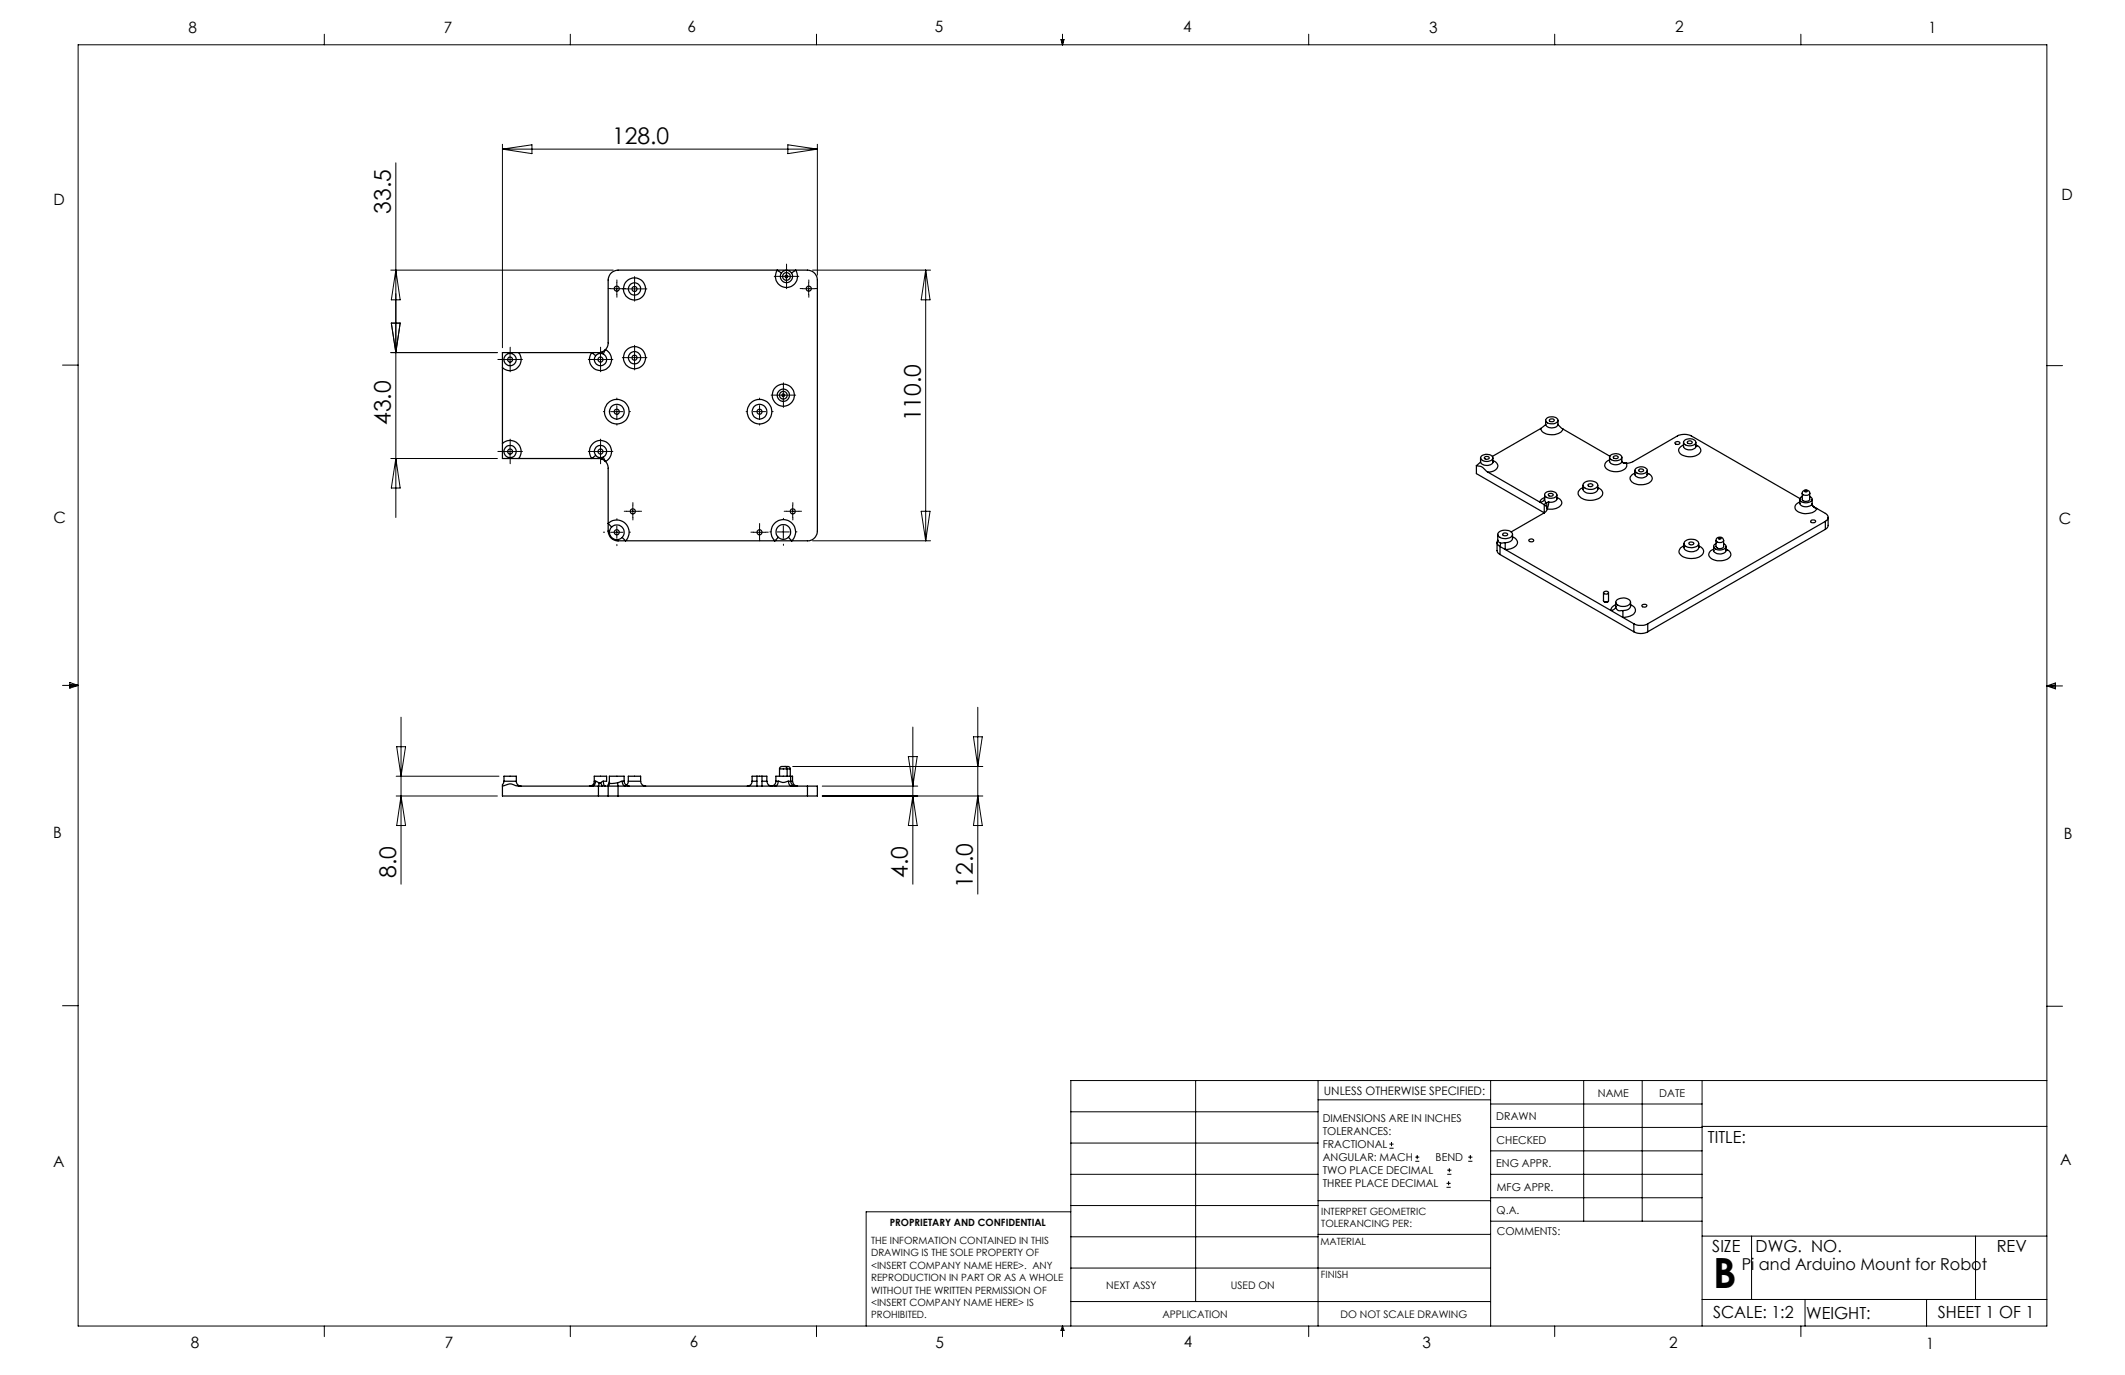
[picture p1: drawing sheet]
<svg xmlns="http://www.w3.org/2000/svg" width="432mm" height="279mm" viewBox="0 0 432 279" stroke-linecap="round" stroke-linejoin="round" font-family="sans-serif">
<g fill="none" stroke="#000" stroke-width=".2">
<path d="M15.9 9.1h400v260.4h-400zM65.9 6.9v2.2M115.9 6.9v2.2M165.9 6.9v2.2M215.6 8h.6l-.3 1.1zM215.7 8l.2 1.1M215.9 6.9v2.2M216 8l-.1 1.1M265.9 6.9v2.2M315.9 6.9v2.2M365.9 6.9v2.2M80.4 33.1v72.1"/>
<path d="M102.1 29.3v41.4M102.1 30.3h64M102.1 30.3l6-.9v1.8zM160.1 29.4l6 .9-6 .9zM166.1 29.3v26.6M79.4 54.9h45.2M80.4 54.9l.9 6h-1.8zM124.1 58.7h2.5M125.3 57.4v2.5M127.7 58.7h2.5M128.9 57.5v2.5M158.6 56.2h2.4"/>
<path d="M159.8 54.9v2.5M163.1 58.7h2.5M164.3 57.4v2.5M165.1 54.9h24M188.1 54.9l.9 6h-1.8zM188.1 54.9v55M12.7 74.2h3.2M79.5 65.7h1.8l-.9 5.9zM101.1 71.6h-21.7M102.4 73.1h2.5M103.6 71.8v2.5M120.8 73.1h2.5"/>
<path d="M122 71.8v2.5M127.7 72.7h2.5M128.9 71.4v2.5M159.2 79.1v2.5M415.9 74.3h3.2M79.4 93.2h21.7M80.4 93.2l.9 6h-1.8zM102.4 91.8h2.5M103.6 90.5v2.5M120.8 91.8h2.5M122 90.5v2.5M124.1 83.6h2.5"/>
<path d="M125.3 82.4v2.5M153.1 83.6h2.5M154.3 82.4v2.5M157.9 80.3h2.5M124.1 108.2h2.5M125.3 106.9v2.5M127.3 103.9h2.5M128.6 102.7v2.5M153.1 108.2h2.5M154.3 106.9v2.5M157.9 108.1h2.5M159.2 106.8v2.5"/>
<path d="M159.8 103.9h2.5M161.1 102.7v2.5M165.1 109.9h24M187.2 103.9h1.8l-.9 6zM12.7 139.3h3.2M14.2 139.1l1.7 .2M14.2 138.7l1.7 .6-1.7 .5zM15.9 139.3l-1.7 .3M415.9 139.4h3.2M415.9 139.4l1.8-.6v1.2zM415.9 139.4l1.8 .3M417.7 139.2l-1.8 .2"/>
<path d="M80.5 157.7h20.9M80.6 151.7h1.8l-.9 6zM81.5 145.7v34M161.1 155.8h38.6M167.1 159.7h19.4M184.6 153.7h1.8l-.9 6zM185.5 147.7v32M197.8 149.7h1.8l-.9 6.1zM198.7 143.7v38M80.5 161.7h20.6M81.5 161.7l.9 6h-1.8zM167.1 161.7h32.6"/>
<path d="M185.5 161.7l.9 6h-1.8zM198.7 161.7l.9 6h-1.8zM12.7 204.4h3.2M243 219.6v44.9M267.8 219.6v49.9M302.9 219.6v49.9M321.8 219.6v28.5M333.7 219.6v28.5M345.9 219.6v49.9M415.9 204.5h3.2M415.9 219.6h-198.3v49.9M217.6 238.6h50.2"/>
<path d="M217.6 232.3h50.2M217.6 225.9h50.2M267.8 223.5h35.1M282.3 233.3h.9M282.3 232.5h.9M282.8 232.1v.8M287.6 236h.8M287.6 235.1h.8M288 234.7v.8M294.1 238.6h.8M294.1 237.8h.8M294.5 237.4v.8"/>
<path d="M298.3 236h.9M298.3 235.1h.9M298.8 234.7v.8M302.9 238.6h43M302.9 233.9h43M302.9 229.1h43M302.9 224.3h43M345.9 228.9h70M217.6 257.7h85.3M217.6 251.3h50.2M217.6 245h50.2M217.6 246.2h-41.6v23.3"/>
<path d="M267.8 250.8h35.1M267.8 244h35.1M293.9 241.3h.9M293.9 240.5h.9M294.4 240v.8M302.9 248.1h43M302.9 243.4h43M345.9 251.2h70M355.9 251.2v12.9M401.4 251.2v12.9M65.9 269.5v2.1M115.9 269.5v2.1"/>
<path d="M165.9 269.5v2.1M215.9 269.5v2.1M215.9 269.5l.3 .8h-.6zM217.6 264.5h85.3M265.9 269.5v2.1M315.9 269.5v2.1M345.9 264.1h70M365.9 269.5v2.1M366.8 264.1v5.4M391.5 264.1v5.4"/>
</g>
<g fill="none" stroke="#000" stroke-width=".2" stroke-dasharray="15.2 1.3 1.3 1.3">
<path d="M124.1 58.6h-.5M125.4 57.4v-.5M125.4 59.9v.5M126.6 58.6h.5M127.7 58.7h-1.2M129 57.4v-1.2M129 59.9v1.3M130.2 58.7h1.3M158.6 56.2h-1.3M159.8 54.9v-1.2M159.8 57.4v1.3M161.1 56.2h1.2"/>
<path d="M163.1 58.6h-.5M164.4 57.4v-.5M164.4 59.9v.5M165.6 58.6h.5M102.4 73h-1.2M103.7 71.8v-1.3M103.7 74.3v1.2M104.9 73h1.3M120.8 73h-1.3M122 71.8v-1.3M122 74.3v1.2M123.3 73h1.2"/>
<path d="M127.7 72.7h-1.2M129 71.4v-1.2M129 73.9v1.3M130.2 72.7h1.3M159.2 79v-1.2M102.4 91.7h-1.2M103.7 90.5v-1.3M103.7 93v1.2M104.9 91.7h1.3M120.8 91.7h-1.3M122 90.5v-1.3M122 93v1.2"/>
<path d="M122.9 83.6h-.3M123.3 91.7h1.2M125.4 81.1v-.2M125.4 86.1v.3M127.9 83.6h.2M151.9 83.6h-.3M154.4 81.1v-.2M154.4 86.1v.3M156.9 83.6h.2M157.9 80.3h-1.2M159.2 81.5v1.3M160.4 80.3h1.3"/>
<path d="M122.9 108.1h-.3M125.4 105.6v-.2M125.4 110.6v.3M127.4 103.9h-.6M127.9 108.1h.2M128.6 102.6v-.5M128.6 105.1v.6M129.9 103.9h.5M153.1 108.1h-.5M154.4 106.9v-.5M154.4 109.4v.5M155.6 108.1h.5"/>
<path d="M156.7 108.1h-.3M159.2 105.6v-.3M159.2 110.6v.2M159.9 103.9h-.6M161.1 102.6v-.5M161.1 105.1v.6M161.7 108.1h.2M162.4 103.9h.5"/>
</g>
<g fill="none" stroke="#000" stroke-width=".25">
<path d="M158.8 55.5l-.9-.6a2.26 2.26 0 0 0 1.9 3.5 2.26 2.26 0 0 0 1.9-3.5l-.9 .6M102.1 74.7v15.4M105.4 71.6h-3.3v3.1M105.4 71.6a2.25 2.25 0 0 1-.2 3.1 2.25 2.25 0 0 1-3.1 0M105.4 71.6h16.2M121.6 71.6l.2 .2M122.4 71.5l-.3 .3M122.4 71.5l-.8 .1M123 71a2.25 2.25 0 0 1 .9 3.2 2.25 2.25 0 0 1-3.2 .7 2.25 2.25 0 0 1-.4-3.3l.7 .7M123 71l-.4 .9M123 71l-.6 .5M123 71l.4-.4 .2-.7v-13a2.02 2.02 0 0 1 2-2h38.5a2.03 2.03 0 0 1 2 2v51a1.97 1.97 0 0 1-2 2h-38.5"/>
<path d="M102.1 90.1v3.1h3.3M102.1 90.1a2.25 2.25 0 0 1 3.1 0 2.25 2.25 0 0 1 .2 3.1M105.4 93.2h16.2M121 92.5l-.7 .7a2.25 2.25 0 0 1 .4-3.3 2.25 2.25 0 0 1 3.2 .7 2.25 2.25 0 0 1-.9 3.2M121.6 93.2l.8 .1M121.8 93l-.2 .2M122.1 93l.3 .3M122.4 93.3l.6 .5M122.6 92.9l.4 .9M123 93.8l.4 .4 .2 .8v12.9M300 94.6a2.42 2.42 0 0 1 2.1 1.2l.3 .2M300 94.6v1.6l13.8 8"/>
<path d="M300.8 93.8l-.8 .8M300.8 93v.9a1.48 1.48 0 0 0 2.6 0v-.1M301 92.7a1.73 1.73 0 0 1 2.3 .2 .88 .88 0 0 1-1.1 .9 .99 .99 0 0 1-1.3-1zM301.7 92.9a.47 .47 0 0 1 .5-.2 .47 .47 0 0 1 .3 .5 .54 .54 0 0 1-.9-.2zM302.4 96l11.4 6.6M303.4 93v.9M303.4 93.6a1.08 1.08 0 0 1 1 1 1.08 1.08 0 0 1-1 1.1l-1 .3M313.1 87.1a2.17 2.17 0 0 0 2.5 1.2 2.02 2.02 0 0 0 2-1.1M313.1 87.1l-9.9 5.6M314.1 86.2l-1 .9M314.1 86.2a1.43 1.43 0 0 0 2.5 0M314.1 85.4v.8"/>
<path d="M314.3 85.1a1.52 1.52 0 0 1 2.3 .3 1.52 1.52 0 0 1-2.5 .1zM314.8 85.3a.57 .57 0 0 1 1 .2 .58 .58 0 0 1-1-.2zM316.5 86.3l1.1 .9M316.6 86.2v.1M316.6 85.4v.8M317.6 87.2l9.5 5.5M321.7 99.1a1.15 1.15 0 0 0-1 1 1.15 1.15 0 0 0 .9 1.2 3.4 3.4 0 0 0 4-.7 1.21 1.21 0 0 0-.9-1.5M321.7 99.4a1.8 1.8 0 0 0 2.9 .2l.1-.2M321.7 98.6v.8M321.8 98.2a2.04 2.04 0 0 1 2.8 .2 1.25 1.25 0 0 1-1.7 1 .94 .94 0 0 1-1.1-1.2zM322.7 98.5a.49 .49 0 0 1 .5-.2 .49 .49 0 0 1 .4 .4 .54 .54 0 0 1-.9-.2zM324.7 99.4h.1"/>
<path d="M324.7 98.6v.8M327.1 93.5a1.1 1.1 0 0 0-1 1.1 1.1 1.1 0 0 0 1 1 2.78 2.78 0 0 0 3.5-.8l-.2-.7M327.1 93.7a1.46 1.46 0 0 0 2.5 0M327.1 92.9v.9M327.2 92.6a1.54 1.54 0 0 1 2.4 .3 1.45 1.45 0 0 1-2.5 .1zM327.9 92.7a.47 .47 0 0 1 .5-.1 .47 .47 0 0 1 .4 .5 .54 .54 0 0 1-1-.3zM329.6 93.7v.1M329.6 93.8l.2 .2 .6 .1M329.6 92.9v.8M329.6 93.8l.5 .3h.3M330.4 94.1l1.4-.3 9.1-5.2a3.3 3.3 0 0 1 2.8 0l22.1 12.7M332.2 95.6v.9"/>
<path d="M332.2 96.1a1.06 1.06 0 0 0-1 1 1.06 1.06 0 0 0 .8 1.1 3 3 0 0 0 3.7-.8 1.2 1.2 0 0 0-1-1.3M332.4 95.2a1.73 1.73 0 0 1 2.3 .2 .88 .88 0 0 1-1.1 .9 .99 .99 0 0 1-1.3-.9zM333 95.5a.49 .49 0 0 1 .5-.2 .49 .49 0 0 1 .4 .4 .54 .54 0 0 1-.9-.2zM334.7 96.4l.1 .1M334.7 96.4a1.36 1.36 0 0 1-2 .5l-.3-.2-.2-.3M334.7 95.6v.8M340.4 89.9a.49 .49 0 0 1 .5-.2 .49 .49 0 0 1 .4 .5 .54 .54 0 0 1-.9-.3zM342.1 90.7v.1M342.1 90.4a1.05 1.05 0 0 0-.9 .8 1.05 1.05 0 0 0 .4 1.2 2.98 2.98 0 0 0 4-.6 1.27 1.27 0 0 0-1-1.4M342.1 90.7a1.48 1.48 0 0 0 2.5 0M342.1 89.9v.8M342.3 89.5a1.54 1.54 0 0 1 2.3 .4 1.24 1.24 0 0 1-1.7 .7 .66 .66 0 0 1-.6-.3 .66 .66 0 0 1 0-.8z"/>
<path d="M342.9 89.7a.48 .48 0 0 1 .6-.1 .48 .48 0 0 1 .3 .5 .58 .58 0 0 1-.9-.3zM344.6 90.7v.1M344.6 89.9v.8M366.7 99.8a.24 .24 0 0 1 .3-.2 .24 .24 0 0 1 .2 .3l-.2 .1zM123.6 107.9l.2 .1M123.6 107.9a1.97 1.97 0 0 0 2 2M124.3 107.1l-.7-.7a2.49 2.49 0 0 1 3.5 0 2.49 2.49 0 0 1 0 3.5l-.7-.7M125.5 109.6l.1 .3M158.2 109.2l-.8 .7a2.5 2.5 0 0 1 0-3.6 2.5 2.5 0 0 1 3.6 0 2.5 2.5 0 0 1-.1 3.6l-.7-.7M304.2 110.2v1.8l.2 .4 .4 .3M304.3 109.8l-.1 .3 .1 .4 .5 .6M304.3 108.6v1.2"/>
<path d="M304.4 109.8l.1 .3 .4 .2M304.5 108.2a1.94 1.94 0 0 1 2.8 .3 1.5 1.5 0 0 1-2 .9 .8 .8 0 0 1-.8-1.2zM304.8 111.1v1.6M304.8 111.1l1.1 .6M304.8 112.7l27.2 15.7M304.9 110.3l-.1 .8M305.4 108.4a.58 .58 0 0 1 1 .3 .57 .57 0 0 1-1-.2zM305.9 110.3v1.4M305.9 110.3h-1M305.9 111.7l26.1 15.1M307.3 109.4h.1M307.3 109.1a1.15 1.15 0 0 1 1.1 1.1 1.15 1.15 0 0 1-1.1 1.2l-1.4 .3"/>
<path d="M307.3 109.4a1.27 1.27 0 0 1-1.4 .9M307.3 108.6v.8M310.7 109.6a.48 .48 0 0 1 .6-.1 .48 .48 0 0 1 .3 .5 .58 .58 0 0 1-.9-.3zM313.8 102.6l.5 .4M313.8 104.2l-6.7 3.9M313.8 102.6v1.6M313.8 101.4h.1M313.9 101.1l-.6 .3-.4 .6 .7-.2 .3-.4M313.9 101.4l.2 .7M313.9 100.5v.9M314 100.2a1.53 1.53 0 0 1 2.3 .3 1.36 1.36 0 0 1-2.1 .5l-.3-.4zM314.1 102.1l.2 .1"/>
<path d="M314.1 102.1l-.3 .5M314.3 103l.1 .4M314.3 102.2v.8M314.4 103.4l-.3 .5-.3 .3M314.7 100.4a.54 .54 0 0 1 .9 .2 .48 .48 0 0 1-.6 .3 .48 .48 0 0 1-.3-.5zM314.7 102l-.3 1.4M314.7 102l-.4 .2M316.3 101.4a1.21 1.21 0 0 1-1.6 .6M316.4 100.5v.9M316.4 101.1a1.05 1.05 0 0 1 1 1 1.05 1.05 0 0 1-.9 1.1l-1 .3-1.1-.1M342.2 111.2v.1M342.2 110.9a1.15 1.15 0 0 0-1 1.1 1.15 1.15 0 0 0 .9 1.2 3.5 3.5 0 0 0 4-.7 1.18 1.18 0 0 0-.9-1.6"/>
<path d="M342.2 110.4v.8a1.57 1.57 0 0 0 2.3 .8l.6-.4 .1-.4M342.3 110.1a2.09 2.09 0 0 1 2.8 .1 .93 .93 0 0 1-1.1 1.1 1.49 1.49 0 0 1-1.8-.9zM343.3 110.2a.58 .58 0 0 1 .9 .3 .48 .48 0 0 1-.6 .3 .48 .48 0 0 1-.3-.6zM345.2 111.2v.1M345.2 110.4v.8M348.2 111.8v.1M348.2 111.6a1.1 1.1 0 0 0-1 1.1 1.1 1.1 0 0 0 1.1 1.1 2.84 2.84 0 0 0 3.4-.9 1.21 1.21 0 0 0-1-1.3M348.2 111v.9a1.46 1.46 0 0 0 2.2 .4l.3-.5M348.7 109.8a.78 .78 0 0 1 .8-.7 .78 .78 0 0 1 .7 .7M348.7 109.8v1.2a.88 .88 0 0 0 1.5 0v-1.2M348.7 110.5a.61 .61 0 0 0-.5 .6 .61 .61 0 0 0 .6 .6 1.44 1.44 0 0 0 1.9-.7l-.1-.3-.4-.2M348.7 109.8a.92 .92 0 0 0 1.5 0"/>
<path d="M349.2 109.3a.25 .25 0 0 1 .3-.1 .25 .25 0 0 1 .2 .3h-.3zM350.7 111v.9M365.7 102.3h.1M365.7 102a1.1 1.1 0 0 0-1 1.1 1.1 1.1 0 0 0 1.1 1.1 2.82 2.82 0 0 0 3.4-.9M365.7 102.3a1.48 1.48 0 0 0 2.5 .1M365.7 101.5v.8M366.2 100.2a.76 .76 0 0 1 .8-.7 .76 .76 0 0 1 .7 .7M366.2 100.2v1.3a.88 .88 0 0 0 1.5 0v-1.3M366.2 100.9a.61 .61 0 0 0-.5 .6 .61 .61 0 0 0 .6 .6 1.44 1.44 0 0 0 1.9-.7l-.1-.3-.4-.2M366.2 100.2a.89 .89 0 0 0 1.5 0M368 105.8a.54 .54 0 0 1 .9 .2 .57 .57 0 0 1-1-.1zM368.2 102.4a1.11 1.11 0 0 0 1 .9"/>
<path d="M368.2 102.3l.2 .5 .3 .2M368.2 102.3v.1M368.2 101.5v.8M368.6 103l.6 .3M369.2 103.3l1.7 1a.86 .86 0 0 1 .6 .8 .86 .86 0 0 1-.6 .8M370.9 105.9l-36.1 20.9M370.9 105.9v1.7M370.9 107.6l-36.1 20.8M371.5 105.1v1.8l-.2 .3-.4 .4M325.8 120.4v1.7a.6 .6 0 0 0 1 0v-1.7M325.9 120.3a.47 .47 0 0 1 .6-.2 .47 .47 0 0 1 .3 .5 .56 .56 0 0 1-.9-.2zM328.3 123.2h.1"/>
<path d="M328.3 122.8l-.7 .6-.3 .6a.99 .99 0 0 0 1-.8M328.3 123.2a.95 .95 0 0 0 1.4 .9h.1M328.3 122.4v.8M328.6 121.8a1.9 1.9 0 0 1 2.7 .5 1.54 1.54 0 0 1-2 .9 .79 .79 0 0 1-.8-.4 .79 .79 0 0 1 .1-1zM331.3 123.2h.1M331.3 122.8a1.15 1.15 0 0 1 1 .9 1.15 1.15 0 0 1-.5 1.2l-.9 .4-1.2 .1 .1-1.3M331.3 123.2a1.35 1.35 0 0 1-1.5 .9M331.3 122.4v.8M332 126.8a3.3 3.3 0 0 0 2.8 0M332 128.4a2.96 2.96 0 0 0 2.8 0M332 126.8v1.6M333.6 123a.68 .68 0 0 1 1 0 .56 .56 0 0 1-.5 .4 .56 .56 0 0 1-.5-.4z"/>
<path d="M334.8 126.8v1.6M102.1 159.7l.8-.2a1.71 1.71 0 0 1 1.8 .1l.7 .1h16.2M102.1 159.7v2h19.5M102.4 158.7l-.3 1M102.4 158.7v-1h2.5v1M102.4 158.7h2.5M104.9 158.7a.96 .96 0 0 0 1 1M120.8 158.7a.96 .96 0 0 1-1 1M120.8 158.7v-1h2.5v1h-.7M120.8 158.7h.2M121 158.7a.86 .86 0 0 1-.7 1M121 158.7l.8 .4"/>
<path d="M121.6 159.7h.8M121.6 159.7v2M121.8 159.1l-.2 .6M122.1 159.1l.3 .6M122.1 159.1h-.3M122.4 159.7h.6M122.6 158.7a.84 .84 0 0 0 .4 1M122.6 158.7l-.5 .4M123 159.7h.6M123.6 159.7h2M123.6 159.7v2M123.8 158.7l-.3 .7"/>
<path d="M123.9 159.1l.1 .1 1.5-.1M125.5 159.1l.1 .6M125.6 159.7h38.5M125.6 159.7v2M126.4 158.7l-.9 .4M126.4 158.7a.88 .88 0 0 0 .7 1M126.4 158.7h.4M126.8 158.7a1.02 1.02 0 0 0 1 1M126.8 158.7v-1h-3v1.6l-.2 .4M127.7 158.7l-.2 .6-.3 .3M127.7 158.7v-1h2.5v1M127.7 158.7h2.5"/>
<path d="M130.2 158.7a1.02 1.02 0 0 0 1 1M152.8 158.7a.96 .96 0 0 1-1 1M152.8 158.7h1M153.8 157.7h-1v1M153.8 157.7h1M153.8 157.7v2M154.8 157.7h1v1M154.8 158.7h1M154.8 157.7v2M155.8 158.7a1.04 1.04 0 0 0 .9 1M157.7 158.7a.96 .96 0 0 1-1 1M157.7 158.7h.5"/>
<path d="M158.2 158.7a.88 .88 0 0 1-.8 1M158.2 158.7a2.1 2.1 0 0 0 2 0M158.4 156.2a.95 .95 0 0 1 1.3-.4l.2 .4M158.4 156.2h1.5M158.4 156.2v1.5M159.5 155.8h.1M159.5 155.8a.83 .83 0 0 1 1.1 .4M159.9 156.2h.7M159.9 156.2v1.5M160.2 158.7a.88 .88 0 0 0 .7 1M160.2 158.7h.5M160.6 156.2v1.5"/>
<path d="M160.7 158.7a1.02 1.02 0 0 0 1 1M160.7 157.7h-3v1M160.7 157.7h.3v1M160.7 158.7h.3M160.7 157.7v1M161 158.7a1.02 1.02 0 0 0 1.1 1M164.1 159.7h2v2h-2M164.1 159.7v2M121.6 161.7h2M123.6 161.7h2M125.6 161.7h38.5"/>
<circle cx="125.3" cy="58.6" r=".51"/>
<circle cx="128.9" cy="58.7" r=".51"/>
<circle cx="128.9" cy="58.7" r="2.24"/>
<circle cx="129" cy="58.7" r="1.25"/>
<circle cx="159.8" cy="56.2" r=".28"/>
<circle cx="159.8" cy="56.2" r=".78"/>
<circle cx="159.8" cy="56.2" r="1.25"/>
<circle cx="164.3" cy="58.6" r=".51"/>
<circle cx="103.7" cy="73.1" r="1.24"/>
<circle cx="103.7" cy="73.1" r=".51"/>
<circle cx="122" cy="73.1" r=".51"/>
<circle cx="122" cy="73.1" r="1.24"/>
<circle cx="128.9" cy="72.7" r=".51"/>
<circle cx="128.9" cy="72.7" r="2.24"/>
<circle cx="129" cy="72.7" r="1.25"/>
<circle cx="103.7" cy="91.7" r="1.24"/>
<circle cx="103.7" cy="91.7" r=".5"/>
<circle cx="122" cy="91.7" r=".5"/>
<circle cx="122" cy="91.7" r="1.24"/>
<circle cx="125.3" cy="83.7" r="2.49"/>
<circle cx="125.3" cy="83.7" r=".51"/>
<circle cx="125.3" cy="83.7" r="1.5"/>
<circle cx="154.3" cy="83.7" r=".51"/>
<circle cx="154.3" cy="83.7" r="1.5"/>
<circle cx="154.3" cy="83.7" r="2.5"/>
<circle cx="159.2" cy="80.3" r=".28"/>
<circle cx="159.2" cy="80.3" r="2.24"/>
<circle cx="159.2" cy="80.3" r=".78"/>
<circle cx="159.2" cy="80.3" r="1.25"/>
<circle cx="125.3" cy="108.2" r=".5"/>
<circle cx="125.3" cy="108.1" r="1.5"/>
<circle cx="128.6" cy="103.9" r=".52"/>
<circle cx="154.3" cy="108.2" r=".5"/>
<circle cx="159.2" cy="108.1" r="1.5"/>
<circle cx="161.1" cy="103.9" r=".51"/>
</g>
<text font-size="8.5" x="348.1" y="261.8">B</text>
<g font-size="4.7">
<text x="124.4" y="29.3">128.0</text>
<text x="79.4" y="43.4" transform="rotate(-90 79.4 43.4)">33.5</text>
<text x="79.4" y="86.4" transform="rotate(-90 79.4 86.4)">43.0</text>
<text x="187.1" y="85.6" transform="rotate(-90 187.1 85.6)">110.0</text>
<text x="80.5" y="178.4" transform="rotate(-90 80.5 178.4)">8.0</text>
<text x="184.5" y="178.4" transform="rotate(-90 184.5 178.4)">4.0</text>
<text x="197.7" y="180.4" transform="rotate(-90 197.7 180.4)">12.0</text>
</g>
<g font-size="3.4">
<text x="347.1" y="232.3">TITLE:</text>
<text x="347.9" y="254.3">SIZE</text>
<text x="356.7" y="254.4">DWG. NO.</text>
<text x="405.7" y="254.5">REV</text>
<text x="348.1" y="267.9">SCALE: 1:2</text>
<text x="367" y="268">WEIGHT:</text>
<text x="393.8" y="267.9">SHEET 1 OF 1</text>
</g>
<text font-size="3.3" x="353.9" y="258.1">Pi and Arduino Mount for Robot</text>
<g font-size="3.2">
<text x="38.3" y="6.7">8</text>
<text x="90.2" y="6.7">7</text>
<text x="139.7" y="6.5">6</text>
<text x="190" y="6.5">5</text>
<text x="240.4" y="6.5">4</text>
<text x="290.4" y="6.7">3</text>
<text x="340.4" y="6.5">2</text>
<text x="391.9" y="6.7">1</text>
<text x="10.9" y="41.6">D</text>
<text x="418.9" y="40.7">D</text>
<text x="10.9" y="106.3">C</text>
<text x="418.4" y="106.4">C</text>
<text x="10.8" y="170.2">B</text>
<text x="419.4" y="170.6">B</text>
<text x="10.8" y="237.2">A</text>
<text x="418.6" y="236.8">A</text>
<text x="38.8" y="273.8">8</text>
<text x="90.4" y="273.8">7</text>
<text x="140.2" y="273.8">6</text>
<text x="190.1" y="273.9">5</text>
<text x="240.5" y="273.8">4</text>
<text x="289" y="273.9">3</text>
<text x="339.1" y="273.8">2</text>
<text x="391.4" y="274.1">1</text>
</g>
<text font-size="2.4" x="269" y="222.4">UNLESS OTHERWISE SPECIFIED:</text>
<g font-size="2.2">
<text x="268.8" y="228">DIMENSIONS ARE IN INCHES</text>
<text x="304.1" y="227.7">DRAWN</text>
<text x="324.7" y="222.9">NAME</text>
<text x="337.2" y="222.9">DATE</text>
<text x="268.8" y="230.6">TOLERANCES:</text>
<text x="268.8" y="233.3">FRACTIONAL</text>
<text x="304.1" y="232.6">CHECKED</text>
<text x="268.8" y="236">ANGULAR: MACH</text>
<text x="268.8" y="238.6">TWO PLACE DECIMAL</text>
<text x="291.7" y="236">BEND</text>
<text x="304" y="237.2">ENG APPR.</text>
<text x="268.8" y="241.3">THREE PLACE DECIMAL</text>
<text x="304.2" y="241.9">MFG APPR.</text>
<text x="304.1" y="246.7">Q.A.</text>
<text x="304.1" y="250.9">COMMENTS:</text>
</g>
<g font-size="2.1">
<text x="224.8" y="262">NEXT ASSY</text>
<text x="250.1" y="261.9">USED ON</text>
<text x="236.2" y="267.8">APPLICATION</text>
<text x="272.4" y="267.8">DO NOT SCALE DRAWING</text>
</g>
<g font-size="2">
<text x="180.8" y="249.2">PROPRIETARY AND CONFIDENTIAL</text>
<text x="268.5" y="246.8">INTERPRET GEOMETRIC</text>
<text x="268.5" y="249.4">TOLERANCING PER:</text>
<text x="177" y="252.8">THE INFORMATION CONTAINED IN THIS</text>
<text x="177" y="255.3">DRAWING IS THE SOLE PROPERTY OF</text>
<text x="177" y="257.8">&lt;INSERT COMPANY NAME HERE&gt;. ANY</text>
<text x="268.3" y="252.9">MATERIAL</text>
<text x="177" y="260.3">REPRODUCTION IN PART OR AS A WHOLE</text>
<text x="177" y="262.9">WITHOUT THE WRITTEN PERMISSION OF</text>
<text x="268.4" y="259.7">FINISH</text>
<text x="177" y="265.4">&lt;INSERT COMPANY NAME HERE&gt; IS</text>
<text x="177" y="267.9">PROHIBITED.</text>
</g>
</svg>
